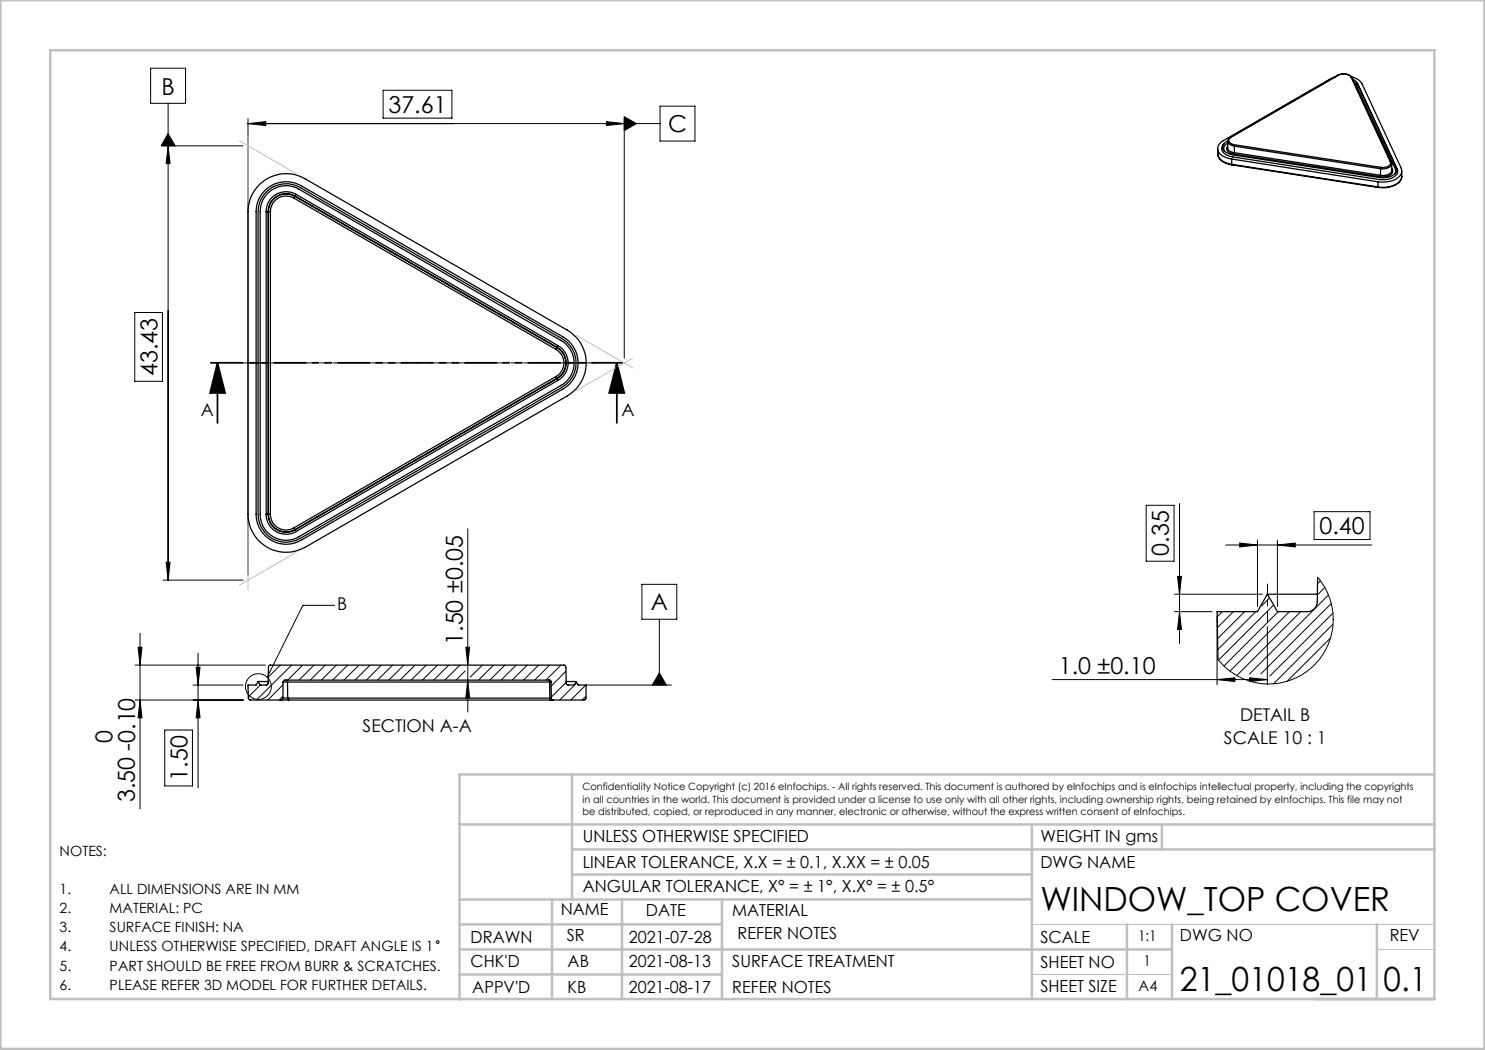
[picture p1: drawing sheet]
<svg xmlns="http://www.w3.org/2000/svg" width="297mm" height="210mm" viewBox="0 0 297 210" stroke-linecap="round" stroke-linejoin="round" font-family="sans-serif">
<path d="M47.9 28.2l11.4 6.5M49.6 27.2v13.1M115.2 67l11.4 6.6M126.6 71.6l-11.4 6.6M49.6 104.9v13.1M59.3 110.4l-11.4 6.6M206.4 184.9h80.5M206.4 194.9h28M275.4 189.9h11.5" fill="none" stroke="#c0c0c0" stroke-width=".2"/>
<g fill="none" stroke="#c0c0c0" stroke-width=".5">
<path d="M.1 0h296.8v209.8h-296.8zM10.1 10h276.8v189.8h-276.8zM114.4 154.9v25M286.9 154.9h-195v45M91.9 164.9h195M110.4 179.9v19.9M114.4 174.9h92M114.4 169.9h172.5M124.4 179.9v19.9M144.4 179.9v19.9M206.4 179.9h-114.5M206.4 164.9v34.9"/>
<path d="M232.4 164.9v5M91.9 194.9h52.5M91.9 189.9h142.5M91.9 184.9h52.5M225.4 184.9v14.9M234.4 184.9v14.9M275.4 184.9v14.9"/>
</g>
<g fill="none" stroke="#000" stroke-width=".2">
<path d="M30.1 13.6h7v7.1h-7zM76.6 18.1h13.8v5.5h-13.8zM32.6 29.2h16M33.6 26.7l1.4 2.5h-2.8zM33.6 29.2l.4 3.5h-.8zM33.6 20.7v95.3M49.6 24.7h82.4M49.6 23.7v91.3M49.6 24.7l3.6-.4v.8zM121.3 24.3l3.5 .4-3.5 .4zM124.8 23.7v47.9M124.8 23.3l2.5 1.4-2.5 1.4z"/>
<path d="M132 21.2h7v7h-7zM27 62.5h5.5v13.8h-5.5zM32.6 116h16M33.2 112.5h.8l-.4 3.5zM93.6 105.8v36.6M128.4 116.9h7v7h-7zM229.2 101.1h5.6v11.1h-5.6zM234.9 118.8h17.6M235.5 115.3h.8l-.4 3.5zM235.9 100.7v28M245.1 109h29.3M247.9 108.6l3.6 .4-3.6 .4z"/>
<path d="M251.5 108v13.3M253.8 119.7l-1.5 1.5M255.5 108v13.3M255.5 109l3.5-.4v.8zM262.8 102.3h11.2v5.6h-11.2zM263.5 115.5l1.5 2 1.2 3 .4 2.7v2l-.4 2a12.9 12.9 0 0 1-9.8 9.3 12.9 12.9 0 0 1-12.8-4.6M264.1 116.2l-.6 .5M265 117.5l-1.5 1.5M265.7 119l-15.8 15.8M27 133h26.1M27.6 129.5h.8l-.4 3.5zM28 126.7v35.1"/>
<path d="M38.6 137h10M39.2 133.4h.8l-.4 3.6zM39.6 130.7v26.8M49.8 137l-.2 .2M52.1 137l-2.4 2.4M56.1 133l-2.4 2.4M56.6 139.2l-.8 .8M56.6 136.9l-3 3.1M58.3 133l-7 7M60.5 133l-3 3M62.8 133l-3 3M65.1 133l-3 3"/>
<path d="M66.9 121.1h-6.3l-7.2 14.3M67.3 133l-3 3M69.5 133l-3 3M71.8 133l-3 3M74 133l-3 3M76.3 133l-3 3M78.5 133l-3 3M80.8 133l-3 3M83 133l-3 3M85.2 133l-3 3M87.5 133l-3 3M89.7 133l-3 3"/>
<path d="M92 133l-3 3M93 134.2l-1.8 1.8M93.2 129.5h.7l-.3 3.5zM93.6 136l.3 3.6h-.7zM96.5 133l-2.4 2.4M98.7 133l-3 3M101 133l-3 3M103.2 133l-3 3M105.4 133l-3 3M107.7 133l-3 3M109.9 133l-3 3M112.2 133l-3 3"/>
<path d="M113.2 134.3l-3 2.9M113.2 136.4l-2.9 3M115.4 136.6l-3.5 3.4M117.2 137l-3 3M117.2 139.2l-.8 .8M117.2 137h17.1M131.9 134.6l1.4 2.4h-2.8zM131.9 123.9v13.1M210.4 135.9h43.1M234.9 122.3h7.5M235.9 122.3l.4 3.6h-.8zM243.4 135.9l3.6-.3v.7z"/>
<path d="M243.4 123.3v13.6M244.4 122.3l-.9 1M246.7 122.3l-3.2 3.2M248.9 122.3l-5.4 5.4M249.9 135.6l3.6 .3-3.6 .4zM251.1 122.3l-7.5 7.6M253.5 125.3v11.6M254.6 121.1l-10.9 10.9M255.7 122.3l-10.9 10.9M257.9 122.3l-11.9 11.9M260.1 122.3l-12.7 12.8M266.1 127.6l-8.6 8.6"/>
<path d="M266.2 120.7l-14 14.1M266.6 122.6l-12.6 12.6M266.6 124.8l-11.9 12M27 140h21.7M28 140l.4 3.6h-.8zM32.9 146h5.6v11.2h-5.6zM39.6 140l.4 3.6h-.8z"/>
<circle cx="51.7" cy="137.3" r="2.58"/>
<circle cx="87.5" cy="188.4" r=".27"/>
</g>
<path d="M43.5 72.6l1.5 6h-3zM43.5 72.6v12M123.4 72.6l1.4 6h-3zM123.4 72.6v12" fill="none" stroke="#000" stroke-width=".35"/>
<path d="M48.6 72.6h70.4" fill="none" stroke="#000" stroke-width=".2" stroke-dasharray="15.2 1.3 1.3 1.3" stroke-dashoffset="1"/>
<path d="M253.5 116.8v7.5" fill="none" stroke="#000" stroke-width=".2" stroke-dasharray="15.2 1.3 1.3 1.3" stroke-dashoffset="13.4"/>
<path d="M125.4 72.6h-83.9" fill="none" stroke="#000" stroke-width=".35" stroke-dasharray="6.3 1.3 1.3 1.3 1.3 1.3" stroke-dashoffset="-.6"/>
<g fill="#000">
<path d="M33.6 26.7l-1.4 2.5h2.8zM124.8 23.3l2.5 1.4-2.5 1.4zM131.9 134.6l1.4 2.4h-2.8z"/>
<path d="M33.6 29.2l.4 3.5h-.8zM33.2 112.5h.8l-.4 3.5z"/>
<path d="M49.6 24.7l3.6-.4v.8zM121.3 24.3l3.5 .4-3.5 .4z"/>
<path d="M123.4 72.6l1.4 6h-3zM43.5 72.6l1.5 6h-3z"/>
<path d="M247.9 108.6l3.6 .4-3.6 .4zM255.5 109l3.5-.4v.8z"/>
<path d="M27.6 129.5h.8l-.4 3.5zM28 140l.4 3.6h-.8zM93.2 129.5h.7l-.3 3.5zM93.6 136l.3 3.6h-.7zM39.2 133.4h.8l-.4 3.6zM39.6 140l.4 3.6h-.8zM235.5 115.3h.8l-.4 3.5zM235.9 122.3l.4 3.6h-.8z"/>
<path d="M249.9 135.6l3.6 .3-3.6 .4zM243.4 135.9l3.6-.3v.7z"/>
</g>
<g fill="none" stroke="#000" stroke-width=".25">
<path d="M266.9 15.4l-.9 .4-21.3 12.3a1.64 1.64 0 0 0-1.2 1.6 1.64 1.64 0 0 0 1.2 1.6l1.6 .5M267.5 15.1a2.35 2.35 0 0 1 2.9 .4M267.5 15.1h.1M267.5 15.1l-21.4 12.3M267.6 15.1l.2-.1a2.11 2.11 0 0 1 2.4 .5M267.6 15.1l-21.4 12.3M270.2 15.5h.2M270.2 15.5l7.9 16.9M270.3 15.3a3.2 3.2 0 0 1 2.1 1.5l7.8 16.8a1.89 1.89 0 0 1-1.4 2.4 6.3 6.3 0 0 1-3.2 .4M270.4 15.5l7.9 16.9M270.5 15.9a1.79 1.79 0 0 1 1.1 1.2l7.4 15.9a1.38 1.38 0 0 1-.8 2.3l-1.4 .3-.9-.1-28.8-4.4a2.69 2.69 0 0 1-2.6-1.5 1.55 1.55 0 0 1 1.1-1.5M270.9 16.5l.2 .3 8 17 .1 .6-.2 .3"/>
<path d="M271.3 16.4l.2 .3M271.5 16.6l7.9 17.2a1.51 1.51 0 0 1-1.4 1.9l-.9 .2h-1.3l-29.2-4.5a2.06 2.06 0 0 1-2.2-1.9l.3-.6M51.9 36.9a7.6 7.6 0 0 1 9.1-1.1l52.5 30.2a7.6 7.6 0 0 1 0 13.2l-52.5 30.3a7.6 7.6 0 0 1-11.4-6.6v-60.6a7.5 7.5 0 0 1 2.3-5.4zM52.9 38.2a6 6 0 0 1 7.3-1.1l52.4 30.3a6 6 0 0 1 0 10.4l-52.4 30.2a6 6 0 0 1-9-5.1l.1-61.2a5.9 5.9 0 0 1 1.6-3.5zM53 38.7a5.6 5.6 0 0 1 6.8-1.3l51 29.4a8.8 8.8 0 0 1 3.7 3 5.7 5.7 0 0 1-2.8 8.1l-47 27.1a22 22 0 0 1-6.4 3.3 5.6 5.6 0 0 1-6.7-5.6v-58.2a10.3 10.3 0 0 1 .8-4.9zM53.7 38.6a5.1 5.1 0 0 1 6.1-.8l52.4 30.3a5.1 5.1 0 0 1 0 9l-52.4 30.2a5.2 5.2 0 0 1-7.8-4.4v-60.6l.2-1.2a4.8 4.8 0 0 1 1.5-2.5zM58.8 39.6a3.1 3.1 0 0 0-4.7 2.7M58.8 39.6l52.4 30.3M59 39.3a3.5 3.5 0 0 0-5.3 3M59 39.3l-.2 .3M59 39.3l52.4 30.2M59 39.2a3.6 3.6 0 0 0-5.4 3.1"/>
<path d="M59 39.2v.1M59 39.2l52.4 30.3M59.2 38.9l-.2 .3M59.2 38.9a4 4 0 0 0-6 3.4M59.2 38.9l52.4 30.2M243.5 29.7l.1 1.1M243.6 30.8a2.77 2.77 0 0 0 2.6 2.1l.2 .1M243.6 30.8a2.58 2.58 0 0 0 2.4 2l.3 .1M244.8 28.8l-.2 .2M245.5 28.6a1.19 1.19 0 0 0-.6 1.6M245.5 29.2a1.02 1.02 0 0 0 0 1.1 1.02 1.02 0 0 0 1.1 .5h.2M245.6 28.2a1.22 1.22 0 0 0 1.3 1"/>
<path d="M245.6 28.2l-.1 1.3a1.17 1.17 0 0 0 1.4 1M246.1 27.4l-.5 .5v.3M246.1 27.4h.1M246.2 27.4a.74 .74 0 0 0-.4 .9 .74 .74 0 0 0 .7 .5l.4 .2M246.3 32.9l.1 .1M246.3 31.8l29.3 4.6M246.3 32.9l29.3 4.5M246.3 31.8v1.1M246.4 33l29.2 4.5M246.8 30.8l29.2 4.5M246.9 30.5l-.1 .3M246.9 29.2l29.2 4.6"/>
<path d="M246.9 30.5l29.2 4.6M246.9 29.2v1.3M246.9 29v.2M246.9 29l29.3 4.5M275.6 37.4v.1M275.6 36.4v1M276.1 35.1l-.1 .2M276.1 33.8v1.3M276.2 33.5l-.1 .3M278.1 32.4a.96 .96 0 0 1-1.2 1.1h-.7M278.1 32.4h.2M278.3 32.4v.4"/>
<path d="M278.3 32.8a1.76 1.76 0 0 1-2.2 1M278.3 32.7v1.4a1.74 1.74 0 0 1-2.2 1M278.3 33.9h.2M278.3 33.6l.2 .3M278.5 33.9a1.09 1.09 0 0 1-1.1 1.4h-1.4M280.4 35.3a2.49 2.49 0 0 1-2.3 2.1l-1.3 .2-1.2-.1M280.4 35.3a2.5 2.5 0 0 1-2.2 2l-1.1 .2-1.5-.1M280.4 34.2v1.1M53.2 42.3h.4M53.2 42.3v60.6M53.6 42.3h.1M53.6 42.3v60.6"/>
<path d="M53.7 42.3h.4M53.7 42.3v60.6M54.1 42.3v60.6M111.2 75.3l.2 .4M111.2 69.9a3.1 3.1 0 0 1 0 5.4M111.2 75.3l-52.4 30.3M111.4 69.5l-.2 .4M111.4 69.5a3.6 3.6 0 0 1 0 6.2M111.4 75.7l-52.4 30.2M111.4 75.7h.1M111.4 75.7l.2 .4M111.4 75.7l-52.4 30.3"/>
<path d="M111.4 69.5h.1M111.6 69.1l-.2 .4M111.6 69.1a4 4 0 0 1 0 7M111.6 76.1l-52.4 30.2M53.2 102.9a4 4 0 0 0 6 3.4M53.2 102.9h.4M53.6 102.9a3.6 3.6 0 0 0 5.4 3.1M53.6 102.9h.1M53.7 102.9h.4M53.7 102.9a3.5 3.5 0 0 0 5.3 3M54.1 102.9a3.1 3.1 0 0 0 4.7 2.7M58.8 105.6l.2 .3"/>
<path d="M59 105.9v.1M59 106l.2 .3M253.5 118.8l-2 3.5h-8.1l.2 9.6M253.5 118.8l2 3.5M253.5 118.8h10M263.5 115.5v4.9a1.99 1.99 0 0 1-2.1 1.9h-5.9M51.6 136.3l-.4 .7h-1.6l.2 2.9 .2 .1h6.2M51.6 136.3l.4 .7M51.6 136.3h2M51.6 136.3h.1M52 137h.1M56.6 139.6l-.2 .3-.2 .1"/>
<path d="M56.6 139.6h.9M56.6 136.4l.3-.4h53.1l.2 .4M56.6 136.4h.9M56.6 136.4v3.2M57.3 136l.2 .4M57.5 136.4h52.4M57.5 136.4v3.2M57.5 139.6l.2 .4M57.5 139.6h52.5M109.7 136l.2 .4M109.9 136.4h.3M109.9 136.4l.1 3.2"/>
<path d="M110 139.6h.3M110 139.6l.2 .4M110.2 136.4l.1 3.2M110.3 139.6l.1 .3 .3 .1M113.2 136.3h2M115.2 136.3l-.4 .7h-1.3l-.2-.1-.1-3.5-.3-.4h-59l-.2 .3-.1 3.4-.3 .3h-1.3M115.2 136.3l.4 .7h1.6v2.7l-.1 .2-.3 .1h-6.1M255.5 122.3h.1M56.2 140h1.5M57.7 140h52.5M110.2 140h.5"/>
</g>
<g font-size="6.7">
<text x="208.1" y="182.1">WINDOW_TOP COVER</text>
<text x="236" y="198.2">21_01018_01</text>
<text x="276.7" y="198.2">0.1</text>
</g>
<g font-size="4.7">
<text x="32.3" y="18.9">B</text>
<text x="77.7" y="22.6">37.61</text>
<text x="133.6" y="26.5">C</text>
<text x="31.5" y="75.2" transform="rotate(-90 31.5 75.2)">43.43</text>
<text x="263.9" y="106.9">0.40</text>
<text x="233.8" y="111.2" transform="rotate(-90 233.8 111.2)">0.35</text>
<text x="130.2" y="122.1">A</text>
<text x="92.5" y="129" transform="rotate(-90 92.5 129)">1.50 ±0.05</text>
<text x="211.8" y="134.9">1.0 ±0.10</text>
<text x="22.5" y="148.6" transform="rotate(-90 22.5 148.6)">0</text>
<text x="27" y="160.5" transform="rotate(-90 27 160.5)">3.50 -0.10</text>
<text x="37.5" y="156.1" transform="rotate(-90 37.5 156.1)">1.50</text>
</g>
<g font-size="3.5">
<text x="40.2" y="83.1">A</text>
<text x="124.3" y="83.1">A</text>
<text x="67.5" y="122.1">B</text>
<text x="72.5" y="146.3">SECTION A-A</text>
<text x="244.8" y="148.7">SCALE 10 : 1</text>
<text x="248" y="144.2">DETAIL B</text>
</g>
<g font-size="3.3">
<text x="116.6" y="173.6">LINEAR TOLERANCE, X.X = ± 0.1, X.XX = ± 0.05</text>
<text x="116.6" y="168.5">UNLESS OTHERWISE SPECIFIED</text>
<text x="208.1" y="168.5">WEIGHT IN gms</text>
<text x="208.1" y="173.6">DWG NAME</text>
<text x="116.6" y="178.3">ANGULAR TOLERANCE, X° = ± 1°, X.X° = ± 0.5°</text>
<text x="112.2" y="183.1">NAME</text>
<text x="129.2" y="183.3">DATE</text>
<text x="146.4" y="183.3">MATERIAL</text>
<text x="94.1" y="188.6">DRAWN</text>
<text x="113.3" y="188.2">SR</text>
<text x="125.8" y="188.6">2021-07-28</text>
<text x="147.5" y="187.7">REFER NOTES</text>
<text x="208.1" y="188.5">SCALE</text>
<text x="236" y="188.3">DWG NO</text>
<text x="277.9" y="188.3">REV</text>
<text x="94.1" y="193.5">CHK'D</text>
<text x="113.5" y="193.5">AB</text>
<text x="125.8" y="193.5">2021-08-13</text>
<text x="146.4" y="193.5">SURFACE TREATMENT</text>
<text x="208.1" y="193.5">SHEET NO</text>
<text x="94.5" y="198.6">APPV'D</text>
<text x="113.5" y="198.6">KB</text>
<text x="125.8" y="198.6">2021-08-17</text>
<text x="146.4" y="198.6">REFER NOTES</text>
<text x="208.1" y="198.4">SHEET SIZE</text>
</g>
<g font-size="2.9">
<text x="227.6" y="188.3">1:1</text>
<text x="228.7" y="193.3">1</text>
<text x="227.7" y="198.2">A4</text>
</g>
<g font-size="2.8">
<text x="11.9" y="171.2">NOTES:</text>
<text x="11.9" y="178.8">1.</text>
<text x="21.9" y="178.8">ALL DIMENSIONS ARE IN MM</text>
<text x="11.9" y="182.6">2.</text>
<text x="21.9" y="182.6">MATERIAL: PC</text>
<text x="11.9" y="186.5">3.</text>
<text x="11.9" y="190.3">4.</text>
<text x="21.9" y="186.5">SURFACE FINISH: NA</text>
<text x="21.9" y="190.3">UNLESS OTHERWISE SPECIFIED, DRAFT ANGLE IS 1</text>
<text x="11.9" y="194.1">5.</text>
<text x="11.9" y="197.9">6.</text>
<text x="21.9" y="194.1">PART SHOULD BE FREE FROM BURR &amp; SCRATCHES.</text>
<text x="21.9" y="197.9">PLEASE REFER 3D MODEL FOR FURTHER DETAILS.</text>
</g>
<g font-size="2">
<text x="116.5" y="158.1">Confidentiality Notice Copyright (c) 2016 eInfochips. - All rights reserved. This document is authored by eInfochips and is eInfochips intellectual property, including the copyrights</text>
<text x="116.5" y="160.6">in all countries in the world. This document is provided under a license to use only with all other rights, including ownership rights, being retained by eInfochips. This file may not</text>
<text x="116.5" y="163.1">be distributed, copied, or reproduced in any manner, electronic or otherwise, without the express written consent of eInfochips.</text>
</g>
</svg>
